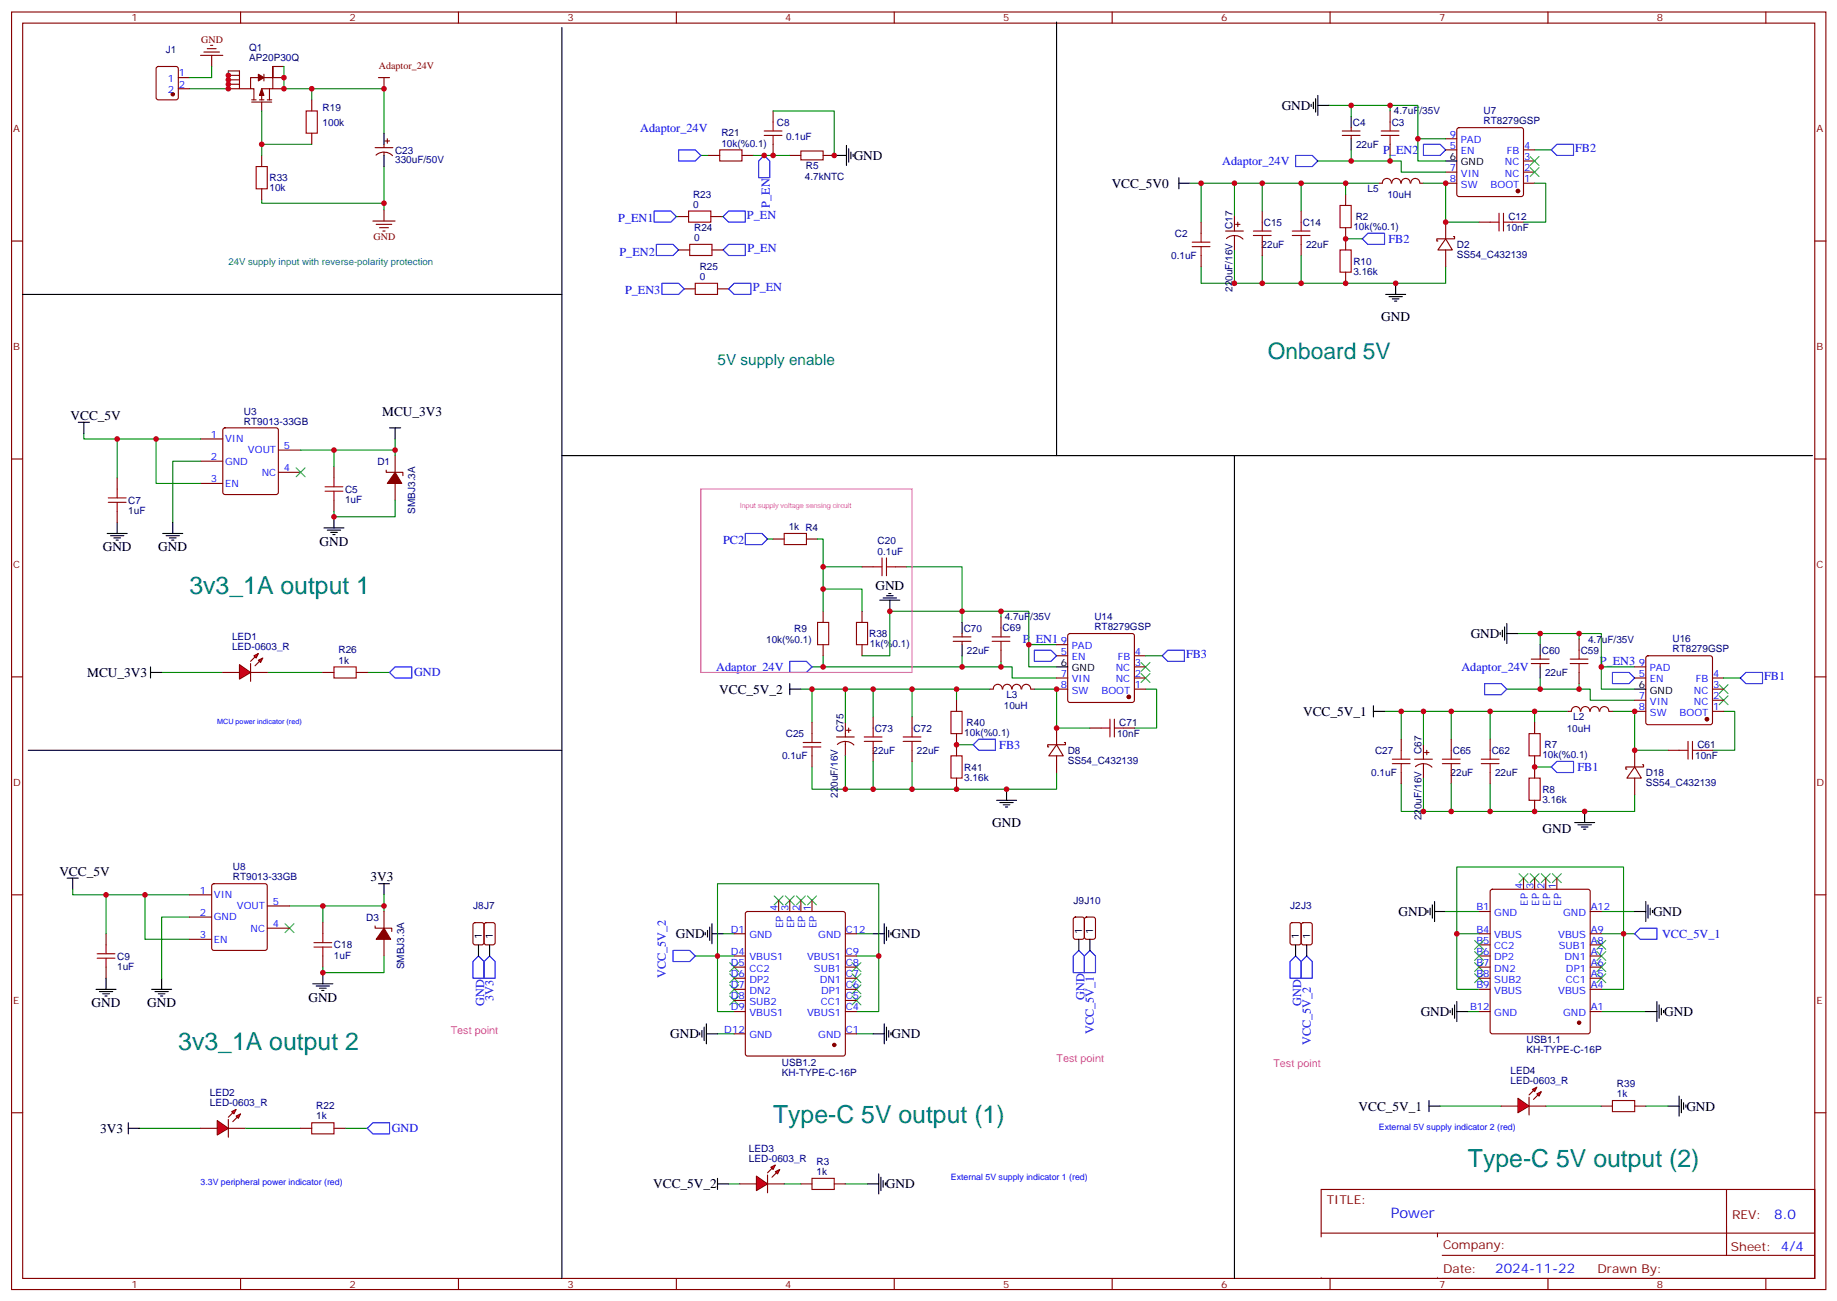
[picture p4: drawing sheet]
<svg xmlns="http://www.w3.org/2000/svg" width="583mm" height="413mm" viewBox="0 0 583 413" stroke-linecap="round" stroke-linejoin="round" font-family="sans-serif">
<g fill="none" stroke="#870000" stroke-width=".35">
<path d="M3.7 3.8h575.7v405.4h-575.7zM7.2 7.3h568.7v398.3h-568.7zM76.3 3.8v3.5M145.5 3.8v3.5M214.6 3.8v3.5M283.8 3.8v3.5M352.9 3.8v3.5M422.1 3.8v3.5M491.2 3.8v3.5M560.4 3.8v3.5M49.8 21.3l.4-.2h5.7l.6 .4 .1 9.5-.5 .6-5.9 .1-.6-.5-.1-9.4zM56.6 28.2h3.5"/>
<path d="M56.6 24.6h3.5M72.5 22.5h3.5v5.7h3.5M72.5 28.2h3.5M72.5 26.7h3.5M72.5 25.3h3.5M72.5 23.9h3.5M79.9 31.7h1.4M79.9 32.4h6.3M82.3 24.6h-2.8v3.6h1.1v3.5M82.3 31.7h1.4M83 24.6h3.6v-3.5v7.1h-3.6v3.5M83 32.4v2.8"/>
<path d="M83.7 23.6v2.1M84.8 31.7h1.4M85.5 28.2v3.5M86.6 28.2h3.5M86.6 24.6h3.5M86.6 21.1h3.5M98.9 31.7v3.5M245.3 35.2v3.5M441.1 35.2v3.5M83 49.3v3.5M83 59.9v3.5M98.9 42.3v3.5"/>
<path d="M119 46.8h5.7M119.3 49.2a3.8 3.8 0 0 1 5.3 .2M121.8 45.8v1M121.8 48.3v1M122.2 44.7h1.4M122.9 44v1.4M224.9 49.3h3.5M235.4 49.3h3.6M245.3 45.8v3.5M250.6 49.3h3.5M261.2 49.3h3.5M425.9 43h5.7"/>
<path d="M425.9 41.6h5.7M428.8 40.5v1.1M428.8 43v1M437.6 58.1h1M438.7 58.1a1.41 1.41 0 0 1 1.4-1.5 1.41 1.41 0 0 1 1.4 1.5M441.1 45.8v3.5M441.7 58.1a1.41 1.41 0 0 1 1.4-1.5 1.41 1.41 0 0 1 1.4 1.5M444.7 58.1a1.41 1.41 0 0 1 1.4-1.5 1.41 1.41 0 0 1 1.4 1.5M447.7 58.1a1.41 1.41 0 0 1 1.4-1.5 1.41 1.41 0 0 1 1.4 1.5M450.6 58.1h1.1M458.8 58.1h3.5M458.8 54.6h3.5"/>
<path d="M458.8 47.6h3.5M458.8 44h3.5M462.5 40.7l.5-.2h19.7l.5 .2 .2 .5v20.5l-.2 .5-.5 .2h-19.7l-.5-.3-.2-.4v-20.5zM483.4 58.1h3.6M483.4 54.6h3.6M483.4 51.1h3.6M483.4 47.6h3.6M3.7 76.5h3.5M215 68.7h3.5M215.3 79.3h3.6M225.6 68.7h3.5M225.9 79.3h3.5"/>
<path d="M381.1 70.5v3.5M388.9 73.3h5.6M389.2 75.7a3.8 3.8 0 0 1 5.2 .2M391.7 68.7v4.6M391.7 74.7v4.6M392.1 71.2h1.4M392.8 70.5v1.4M400.5 67v3.5M400.5 77.5v3.6M412.9 67v3.5M412.9 77.5v3.6M427 61.7v3.5"/>
<path d="M427 72.2v7.1M458.8 75.8l2.1 3.5h-4.6zM458.8 70.5v5.3M458.8 79.3v5.3M461.2 75.1h.4v.7h-5.7v.7h.4M469.3 70.5h3.6M479.9 70.5h3.5M575.9 76.5h3.5M217.1 91.7h3.5M227.7 91.7h3.5M381.1 81.1v3.5M427 86.4v3.5"/>
<path d="M63.6 139.3h7.1M70.9 136l.5-.3h16.2l.5 .3 .2 .5v19.7l-.2 .5-.5 .2h-16.2l-.5-.2-.2-.5v-19.7zM3.7 145.6h3.5M37.2 151.6v3.6M63.6 146.3h7.1M63.6 153.4h7.1M88.3 149.9h7.1M88.3 142.8h7.1M106 148.1v3.5M106 158.7v3.5M122.6 149.2v.7h5.2v1M125.4 144.6v5.3"/>
<path d="M125.4 153.4v5.3M575.9 145.6h3.5M37.2 162.2v3.5M245.3 171h3.5M255.9 171h3.5M273.5 179.8h3.6M284.1 179.8h3.6M261.2 194v3.5M273.5 194v3.5M317.6 195.7v3.5M3.7 214.8h3.5M102.4 213.4h3.6"/>
<path d="M113 213.4h3.6M261.2 204.5v3.6M273.5 204.5v3.6M302.5 203.5h5.6M302.5 202.1h5.6M305.3 201v1.1M305.3 203.5v1M317.6 206.3v3.5M318 218.6a1.41 1.41 0 0 0-1.4-1.5 1.41 1.41 0 0 0-1.4 1.5l-1.1 .1M318.2 218.6a1.41 1.41 0 0 1 1.4-1.5 1.41 1.41 0 0 1 1.4 1.5M321.2 218.6a1.41 1.41 0 0 1 1.4-1.5 1.41 1.41 0 0 1 1.4 1.5M324.2 218.6a1.41 1.41 0 0 1 1.4-1.5 1.41 1.41 0 0 1 1.4 1.5"/>
<path d="M327.2 218.7h1M335.3 218.7h3.5M335.3 215.1h3.5M335.3 208.1h3.5M335.3 204.5h3.5M339 201.2l.5-.2h19.8l.5 .2 .2 .5v20.5l-.3 .5-.4 .2h-19.8l-.5-.2-.2-.5v-20.5zM360 218.7h3.5M360 215.1h3.5M360 211.6h3.5M360 208.1h3.5M485.9 210.5h5.7M485.9 209.1h5.7"/>
<path d="M488.7 208.1v1M488.7 210.5v1.1M501.1 202.8v3.5M501.1 213.4v3.5M518.7 215.1h3.6M518.7 211.6h3.6M522.5 208.3l.5-.2h19.7l.5 .2 .2 .5v20.4l-.2 .5-.5 .2h-19.7l-.5-.2-.2-.5v-20.4zM543.4 218.7h3.5M543.4 215.1h3.5M575.9 214.8h3.5M257.7 229.2v3.6M257.7 239.8v3.5"/>
<path d="M265.4 233.8h5.7M265.7 236.2a3.8 3.8 0 0 1 5.3 .2M268.3 229.2v4.6M268.3 235.2v4.6M268.6 231.7h1.4M269.3 231v1.4M277.1 227.5v3.5M277.1 238.1v3.5M289.4 227.5v3.5M289.4 238.1v3.5M303.5 222.2v3.5M303.5 232.8v7"/>
<path d="M335.3 236.3l2.1 3.5h-4.6zM335.3 231v5.3M335.3 239.8v5.3M337.7 235.6h.4v.7h-5.6v.7h.3M345.9 231h3.5M356.4 231h3.6M444.6 234.5v3.6M451.7 236.3v4.6M452 238.8h1.5M452.8 238.1v1.4M460.5 234.5v3.6M472.9 234.5v3.6"/>
<path d="M487 229.2v3.6M487 239.8v7.1M497.6 225.7h1M498.7 225.7a1.41 1.41 0 0 1 1.4-1.5 1.41 1.41 0 0 1 1.4 1.5M501.6 225.7a1.41 1.41 0 0 1 1.5-1.5 1.41 1.41 0 0 1 1.4 1.5M504.6 225.7a1.41 1.41 0 0 1 1.4-1.5 1.41 1.41 0 0 1 1.4 1.5M507.7 225.7a1.41 1.41 0 0 1 1.4-1.5 1.41 1.41 0 0 1 1.4 1.5M510.6 225.7h1.1M518.7 225.7h3.6M518.7 222.2h3.6M518.7 238.1v5.2M529.3 238.1h3.5"/>
<path d="M539.9 238.1h3.5M543.4 225.7h3.5M543.4 222.2h3.5M303.5 246.9v3.5M444.6 245.1v3.5M448.9 240.9h5.6M449.2 243.3a3.8 3.8 0 0 1 5.2 .1M451.7 242.3v4.6M460.5 245.1v3.5M472.9 245.1v3.5M487 253.9v3.6M518.7 243.3l2.1 3.6h-4.5z"/>
<path d="M518.7 246.9v5.3M521.2 242.6h.3v.7h-5.6v.8h.4M483.4 278.6v3.6M487 278.6v3.6M490.5 278.6v3.6M494 278.6v3.6M3.7 283.9h3.5M33.7 296.3v3.5M60.1 283.9h7.1M60.1 291h7.1M60.1 298h7.1M67.4 280.6l.5-.2h16.2l.5 .2 .2 .5v19.7l-.2 .5-.5 .3h-16.2l-.5-.3-.2-.5v-19.7z"/>
<path d="M84.8 294.5h7.1M84.8 287.4h7.1M102.4 292.7v3.6M119 293.8v.7h5.3v1.1M121.8 289.2v5.3M121.8 298v5.3M150.3 292.9l.5-.2h2.1l.6 .5 .1 5.9-.5 .6-2.3 .1-.7-.5v-5.9zM153.8 292.9l.5-.2h2.1l.7 .5v5.9l-.4 .6-2.4 .1-.6-.5-.1-5.9zM233 296.3h3.5M236.7 289.4l.5-.2h30.3l.5 .2 .3 .5v44.5l-.3 .5-.5 .2h-30.3l-.5-.3-.2-.4v-44.5zM247.1 285.7v3.5M250.6 285.7v3.5"/>
<path d="M254.1 285.7v3.5M257.7 285.7v3.5M268.3 296.3h3.5M340.8 291.2l.5-.2h2.1l.6 .4 .1 5.9-.5 .7h-2.3l-.7-.4v-5.9zM344.3 291.2l.5-.2h2.1l.7 .4v5.9l-.4 .7h-2.4l-.6-.4-.1-5.9zM409.6 292.9l.5-.2h2.1l.6 .5 .1 5.9-.5 .6-2.3 .1-.7-.5v-5.9zM413.1 292.9l.5-.2h2.1l.7 .5v5.9l-.4 .6-2.4 .1-.7-.5v-5.9zM469.3 289.2h3.6M469.3 296.3h3.6M469.3 299.8h3.6M473.1 282.4l.5-.2h30.3l.5 .2 .2 .5v44.4l-.2 .5-.5 .2h-30.3l-.5-.2-.2-.5v-44.4zM504.6 289.2h3.5"/>
<path d="M504.6 296.3h3.5M504.6 299.8h3.5M575.9 283.9h3.5M33.7 306.8v3.6M102.4 303.3v3.5M233 303.3h3.5M233 306.8h3.5M233 310.4h3.5M233 313.9h3.5M233 317.4h3.5M268.3 303.3h3.5M268.3 306.8h3.5"/>
<path d="M268.3 310.4h3.5M268.3 313.9h3.5M268.3 317.4h3.5M469.3 303.3h3.6M469.3 306.8h3.6M469.3 310.4h3.6M469.3 313.9h3.6M504.6 303.3h3.5M504.6 306.8h3.5M504.6 310.4h3.5M504.6 313.9h3.5M233 321h3.5"/>
<path d="M233 328h3.5M268.3 321h3.5M268.3 328h3.5M469.3 321h3.6M504.6 321h3.5M3.7 353.1h3.5M95.4 358h3.5M106 358h3.5M508.1 350.9h3.6M518.7 350.9h3.6M575.9 353.1h3.5M254.1 375.6h3.6"/>
<path d="M264.7 375.6h3.6M419.2 377.4h156.7v28.2h-156.7zM547.9 377.4v20.9M419.3 391.2h156.4M456.2 398.3h119.5M456.2 391.2v14.2M76.3 405.6v3.6M145.5 405.6v3.6M214.6 405.6v3.6M283.8 405.6v3.6M352.9 405.6v3.6M422.1 405.6v3.6"/>
<path d="M491.2 405.6v3.6M560.4 405.6v3.6"/>
</g>
<g fill="none" stroke="#008700" stroke-width=".35">
<path d="M67.2 21.1v3.5h-7.1M72.5 22.5v5.7h-12.4M83 35.2v14.1M90.1 21.1v7.1h8.8M98.9 31.7v-3.5h22.9v14.1M245.3 35.2h19.4v14.1h.4M421.7 33.4h28.2v10.6h8.9M428.8 33.4v3.6M441.1 33.4v1.8M83 45.8h15.9M121.8 52.8v13.8M222.4 49.3h2.5"/>
<path d="M239 49.3h11.6M377.6 58.1h22.9M381.1 58.1v12.4M391.7 58.1v10.6M412.9 58.1v8.9M418.2 51.1h26.4v3.5h14.2M427 58.1h-26.5v8.9M428.8 47.6v3.5M437.6 58.1h-10.6v3.6M441.1 49.3v1.8M449.9 44v7.1h8.9M451.7 58.1h7.1v12.4h10.5"/>
<path d="M487 58.1h3.5v12.4h-7.1M487 47.6h5.3M83 63.4v1.1h38.8M214.6 68.7h.4M229.1 68.7h.3M391.7 79.3v10.6h8.8M427 75.8h5.3M381.1 84.6v5.3h10.6M400.5 81.1v8.8h58.3v-5.3M412.9 81.1v8.8M26.6 137.5v1.8h37M37.2 139.3v12.3"/>
<path d="M49.5 139.3v14.1h14.1M125.4 139.3v3.5h-19.4M63.6 146.3h-8.8v19.4M95.4 142.8h10.6v5.3M125.4 158.7v5.3h-19.4v-1.8M125.4 142.8v1.8M243.6 171h1.7M259.4 171h1.8v23M261.2 179.8h12.3M287.7 179.8h17.6v17.7M261.2 186.9h12.3v7.1M317.6 194v1.7"/>
<path d="M51.3 213.4h19.4M84.8 213.4h17.6M116.6 213.4h7M254.1 218.7h23M257.7 211.6h63.5v3.5h14.1M257.7 218.7v10.5M261.2 208.1v3.5M268.3 218.7v10.5M289.4 218.7v8.8M303.5 218.7h-26.4v8.8M305.3 208.1v3.5M314.1 218.7h-10.6v3.5"/>
<path d="M317.6 209.8v1.8M326.5 204.5v7.1h8.8M328.2 218.7h7.1v12.3h10.6M335.3 204.5h-8.8v-10.5h-44.1v14.1h-8.9M363.5 218.7h3.5v12.3h-7M363.5 208.1h5.3M478.2 218.7h26.4v3.5h14.1M481.7 201h26.4v10.6h10.6M488.7 201v3.5M488.7 215.1v3.6M501.1 201v1.8M501.1 216.9v1.8"/>
<path d="M508.1 211.6v7.1h10.6M546.9 215.1h5.3M268.3 239.8v10.6h8.8M303.5 236.3h5.3M439.3 225.7h21.2M444.6 225.7v8.8M451.7 225.7v10.6M472.9 225.7v8.8M487 225.7h-26.5v8.8M497.6 225.7h-10.6v3.5M511.7 225.7h7v12.4h10.6M546.9 225.7h3.6v12.4h-7.1"/>
<path d="M257.7 243.3v7.1h10.6M277.1 241.6v8.8h58.2v-5.3M289.4 241.6v8.8M444.6 248.6v8.9h7.1M451.7 246.9v10.6h8.8M460.5 248.6v8.9h58.2v-5.3M472.9 248.6v8.9M487 243.3h5.3M23.1 282.2v1.7h37M33.7 283.9v12.4M46 283.9v14.1h14.1M60.1 291h-8.8v19.4"/>
<path d="M91.9 287.4h10.5v5.3M121.8 283.9v3.5h-19.4M121.8 287.4v1.8M229.4 296.3h3.6M271.8 296.3h5.3M458.8 289.2h10.5M462.3 296.3v17.6h7M469.3 296.3h-7v-21.2h52.9v38.8h-7.1M508.1 289.2h10.6M508.1 296.3h10.6M121.8 303.3v5.3h-19.4v-1.8M220.6 303.3h12.4"/>
<path d="M271.8 303.3h7v17.7h-7M278.8 303.3v-22.9h-51.1v40.6h5.3M227.7 328h5.3M271.8 328h5.3M465.8 321h3.5M508.1 321h14.2M44.2 358h19.4M77.8 358h17.6M109.5 358h7.1M457 350.9h19.4M490.5 350.9h17.6M522.3 350.9h7"/>
<path d="M231.2 375.6h3.5M248.8 375.6h5.3M268.3 375.6h7"/>
</g>
<g fill="none" stroke="#000" stroke-width=".35">
<path d="M178.3 8.7v396.9M335.3 7v137.6M416.1 33.1v.7M416.8 32.4v2.1M417.5 31.3v4.3M418.2 33.4h3.5M418.2 30.3v6.3M428.8 37v3.5M121.8 42.3v3.5M121.8 49.3v3.5M265.1 49.3h3.5M268.6 46.1v6.4"/>
<path d="M269.3 47.2v4.2M270 48.3v2.1M270.7 49v.7M374.1 58.1h3.5M374.1 56.4v3.5M428.8 44v3.6M458.8 51.1h3.5M7.2 93.4h171.1M439.7 93.4h6.4M440.8 94.1h4.2M441.8 94.8h2.1M442.5 95.5h.7"/>
<path d="M442.9 89.9v3.5M24.8 134h3.6M26.6 134v3.5M123.6 135.7h3.5M125.4 135.7v3.6M178.3 144.6h396.9M391.7 144.6v261M34 169.3h6.4M35.1 170h4.2M36.1 170.7h2.1M36.8 171.4h.7M37.2 165.7v3.6"/>
<path d="M51.6 169.3h6.4M52.7 170h4.2M53.8 170.7h2.1M54.5 171.4h.7M54.8 165.7v3.6M102.8 167.5h6.3M103.9 168.2h4.2M104.9 168.9h2.1M105.6 169.6h.7M106 164v3.5M279.2 190.4h6.3M280.2 189.7h4.3"/>
<path d="M281.3 189h2.1M282 188.3h.7M282.4 190.4v3.6M305.3 197.5v3.5M476.7 200v2.1M477.4 198.9v4.2M478.2 197.8v6.4M47.8 213.4h3.5M47.8 211.6v3.5M250.6 218.7h3.5M250.6 216.9v3.5M305.3 204.5v3.6"/>
<path d="M335.3 211.6h3.5M476 200.7v.7M478.2 201h3.5M488.7 204.5v3.6M488.7 211.6v3.5M518.7 218.7h3.6M9 238.1h169.3M435.8 225.7h3.5M435.8 223.9v3.6M316.2 253.9h6.4M317.3 254.6h4.2M318.3 255.3h2.2"/>
<path d="M319.1 256h.7M319.4 250.4v3.5M502.8 257.5v3.5M21.3 278.6h3.5M23.1 278.6v3.6M499.7 261h6.3M500.7 261.7h4.3M501.8 262.4h2.1M502.5 263.1h.7M120.1 280.4h3.5M121.8 280.4v3.5M151.8 299.8v3.5"/>
<path d="M155.4 299.8v3.5M223.8 295.9v.7M224.5 295.2v2.1M225.2 294.1v4.3M225.9 296.3h3.5M225.9 293.1v6.3M277.1 296.3h3.5M280.6 293.1v6.3M281.3 294.1v4.3M282 295.2v2.1M282.7 295.9v.7M342.3 298v3.6"/>
<path d="M345.9 298v3.6M411.1 299.8v3.5M414.7 299.8v3.5M453.1 288.9v.7M453.8 288.1v2.2M454.5 287.1v4.2M455.2 289.2h3.6M455.2 286v6.4M518.7 289.2h3.6M522.3 286v6.4M523 287.1v4.2M523.7 288.1v2.2"/>
<path d="M524.4 288.9v.7M30.5 313.9h6.3M31.5 314.6h4.3M32.6 315.3h2.1M33.3 316h.7M33.7 310.4v3.5M48.1 313.9h6.4M49.2 314.6h4.2M50.2 315.3h2.2M50.9 316h.7M51.3 310.4v3.5M99.3 312.1h6.3"/>
<path d="M100.3 312.8h4.3M101.4 313.5h2.1M102.1 314.3h.7M102.4 308.6v3.5M460.9 319.9v2.1M461.6 318.8v4.3M462.3 317.8v6.3M525.8 317.8v6.3M526.5 318.8v4.3M527.2 319.9v2.1M222 327.7v.7M222.7 327v2.1"/>
<path d="M223.4 325.9v4.2M224.2 328h3.5M224.2 324.8v6.4M277.1 328h3.5M280.6 324.8v6.4M281.3 325.9v4.2M282 327v2.1M282.7 327.7v.7M460.2 320.6v.7M462.3 321h3.5M522.3 321h3.5M527.9 320.6v.7"/>
<path d="M40.7 358h3.5M40.7 356.2v3.6M453.5 350.9h3.5M453.5 349.2v3.5M529.3 350.9h3.5M532.8 347.8v6.3M533.5 348.8v4.3M534.2 349.9v2.1M535 350.6v.7M227.7 375.6h3.5M227.7 373.9v3.5M275.3 375.6h3.5"/>
<path d="M278.8 372.5v6.3M279.5 373.5v4.3M280.2 374.6v2.1M281 375.3v.7"/>
</g>
<g fill="none" stroke="#a10000" stroke-width=".35">
<path d="M97.2 35.2h3.5v7.1h-3.5zM245.3 38.7v2.9M441.1 38.7v2.9M81.3 52.8h3.5v7.1h-3.5zM228.4 47.6h7v3.5h-7zM242.5 41.6h5.6M242.5 43h5.6M245.3 43v2.8M254.1 47.9h7.1v2.8h-7.1zM438.3 41.6h5.6M438.3 43h5.6M441.1 43v2.8"/>
<path d="M218.5 67h7.1v3.5h-7.1zM218.9 77.5h7v3.6h-7zM378.3 78.2h5.7M378.3 76.8h5.7M381.1 74v2.8M381.1 78.2v2.9M397.7 74.7h5.7M397.7 73.3h5.7M400.5 70.5v2.8M400.5 74.7v2.8M410.1 74.7h5.6M410.1 73.3h5.6"/>
<path d="M412.9 70.5v2.8M412.9 74.7v2.8M425.2 65.2h3.6v7h-3.6zM425.2 79.3h3.6v7.1h-3.6zM472.9 70.5h2.8M475.7 67.7v5.6M477.1 67.7v5.6M477.1 70.5h2.8M220.6 89.9h7.1v3.5h-7.1zM34.4 159.4h5.6M34.4 158h5.6M37.2 155.2v2.8"/>
<path d="M37.2 159.4v2.8M103.2 155.9h5.6M103.2 154.4h5.6M106 151.6v2.8M106 155.9v2.8M248.8 169.3h7.1v3.5h-7.1zM277.1 179.8h2.8M279.9 177v5.7M281.3 177v5.7M281.3 179.8h2.8M259.4 197.5h3.6v7h-3.6zM271.8 197.5h3.5v7h-3.5z"/>
<path d="M317.6 199.2v2.9M106 211.6h7v3.5h-7zM314.8 203.5h5.7M314.8 202.1h5.7M317.6 203.5v2.8M498.3 210.5h5.6M498.3 209.1h5.6M501.1 206.3v2.8M501.1 210.5v2.9M254.8 237h5.7M254.8 235.6h5.7M257.7 232.8v2.8"/>
<path d="M257.7 237v2.8M274.2 235.2h5.7M274.2 233.8h5.7M277.1 231v2.8M277.1 235.2v2.9M286.6 235.2h5.6M286.6 233.8h5.6M289.4 231v2.8M289.4 235.2v2.9M301.8 239.8h3.5v7.1h-3.5zM301.8 225.7h3.5v7.1h-3.5zM349.4 231h2.8"/>
<path d="M352.2 228.2v5.6M353.6 228.2v5.6M353.6 231h2.8M444.6 238.1v2.8M460.5 238.1v2.8M472.9 238.1v2.8M485.2 232.8h3.5v7h-3.5zM532.8 238.1h2.9M535.7 235.2v5.7M537.1 235.2v5.7M537.1 238.1h2.8M441.8 242.3h5.7"/>
<path d="M441.8 240.9h5.7M444.6 242.3v2.8M457.7 242.3h5.6M457.7 240.9h5.6M460.5 242.3v2.8M470 242.3h5.7M470 240.9h5.7M472.9 242.3v2.8M485.2 246.9h3.5v7h-3.5zM33.7 299.8v2.8M99.6 299.1h5.7M102.4 296.3v2.8"/>
<path d="M30.8 304h5.7M30.8 302.6h5.7M33.7 304v2.8M99.6 300.5h5.7M102.4 300.5v2.8M98.9 356.2h7.1v3.6h-7.1zM511.7 349.2h7v3.5h-7zM257.7 373.9h7v3.5h-7z"/>
</g>
<g fill="none" stroke="#3c3" stroke-width=".35">
<path d="M485.6 53.2l2.8 2.8M485.6 49.7l2.8 2.8M488.4 53.2l-2.8 2.8M488.4 49.7l-2.8 2.8M94 148.4l2.8 2.9M96.8 148.4l-2.8 2.9M362.1 210.2l2.8 2.8M362.1 213.7l2.8 2.8M364.9 210.2l-2.8 2.8M364.9 213.7l-2.8 2.8M545.5 217.2l2.9 2.9M548.4 217.2l-2.9 2.9"/>
<path d="M545.5 220.8l2.9 2.8M548.4 220.8l-2.9 2.8M482 277.2l2.9 2.8M484.9 277.2l-2.9 2.8M485.6 277.2l2.8 2.8M488.4 277.2l-2.8 2.8M489.1 277.2l2.8 2.8M491.9 277.2l-2.8 2.8M492.6 277.2l2.8 2.8M495.4 277.2l-2.8 2.8M90.5 293.1l2.8 2.8M93.3 293.1l-2.8 2.8"/>
<path d="M245.7 284.3l2.8 2.8M248.5 284.3l-2.8 2.8M249.2 284.3l2.8 2.8M252 284.3l-2.8 2.8M252.7 284.3l2.9 2.8M255.6 284.3l-2.9 2.8M256.3 284.3l2.8 2.8M259.1 284.3l-2.8 2.8M467.9 298.4l2.8 2.8M470.7 298.4l-2.8 2.8M506.7 298.4l2.9 2.8M509.6 298.4l-2.9 2.8"/>
<path d="M231.6 316l2.8 2.8M231.6 312.5l2.8 2.8M231.6 309l2.8 2.8M231.6 305.4l2.8 2.9M234.4 316l-2.8 2.8M234.4 312.5l-2.8 2.8M234.4 309l-2.8 2.8M234.4 305.4l-2.8 2.9M270.4 316l2.8 2.8M270.4 312.5l2.8 2.8M270.4 309l2.8 2.8M270.4 305.4l2.8 2.9"/>
<path d="M273.2 316l-2.8 2.8M273.2 312.5l-2.8 2.8M273.2 309l-2.8 2.8M273.2 305.4l-2.8 2.9M467.9 309l2.8 2.8M467.9 305.4l2.8 2.9M467.9 301.9l2.8 2.8M470.7 301.9l-2.8 2.8M470.7 309l-2.8 2.8M470.7 305.4l-2.8 2.9M506.7 301.9l2.9 2.8M506.7 305.4l2.9 2.9"/>
<path d="M506.7 309l2.9 2.8M509.6 301.9l-2.9 2.8M509.6 305.4l-2.9 2.9M509.6 309l-2.9 2.8"/>
</g>
<g fill="#870000" stroke="#870000" stroke-width=".35">
<path d="M125.4 149.9l2.1 3.5h-4.6z"/>
<path d="M121.8 294.5l2.2 3.5h-4.6z"/>
<path d="M82 23.6l1.7 1-1.7 1.1z"/>
<path d="M83 28.2l.7 2.1h-1.4z"/>
<circle cx="501.1" cy="324.5" r=".53"/>
<circle cx="358.2" cy="221.1" r=".53"/>
<circle cx="264.7" cy="331.5" r=".53"/>
<circle cx="541.7" cy="228.2" r=".53"/>
<circle cx="481.7" cy="60.6" r=".53"/>
<circle cx="54.8" cy="29.9" r=".53"/>
</g>
<g fill="none" stroke="#00f" stroke-width=".35">
<path d="M215.3 47.6h5.3l1.8 1.7-1.8 1.8h-5.3zM242.5 49.3l1.8 1.8v5.3h-3.6v-5.3zM411.1 49.3h5.3l1.8 1.8-1.8 1.7h-5.3zM451.7 45.8h5.3l1.8 1.8-1.8 1.7h-5.3zM492.3 47.6l1.7-1.8h5.3v3.5h-5.3zM207.6 67h5.3l1.7 1.7-1.7 1.8h-5.3zM208.3 77.5h5.3l1.7 1.8-1.7 1.8h-5.3zM229.4 68.7l1.8-1.7h5.3v3.5h-5.3zM231.2 77.5h5.3v3.6h-5.3l-1.8-1.8zM432.3 75.8l1.8-1.8h5.2v3.5h-5.2zM210 89.9h5.3l1.8 1.8-1.8 1.7h-5.3zM231.2 91.7l1.8-1.8h5.3v3.5h-5.3z"/>
<path d="M236.5 169.3h5.3l1.8 1.7-1.8 1.8h-5.3zM123.6 213.4l1.8-1.8h5.3v3.5h-5.3zM250.6 209.8h5.3l1.8 1.8-1.8 1.8h-5.3zM328.2 206.3h5.3l1.8 1.8-1.8 1.7h-5.3zM368.8 208.1l1.8-1.8h5.2v3.5h-5.2zM471.1 216.9h5.3l1.8 1.8-1.8 1.7h-5.3zM511.7 213.4h5.3l1.7 1.7-1.7 1.8h-5.3zM552.2 215.1l1.8-1.7h5.3v3.5h-5.3zM308.8 236.3l1.8-1.8h5.3v3.6h-5.3zM492.3 243.3l1.7-1.7h5.3v3.5h-5.3zM520.5 294.5h5.3v3.5h-5.3l-1.8-1.7zM151.8 303.3l1.8 1.8v5.3h-3.5v-5.3z"/>
<path d="M155.4 303.3l1.7 1.8v5.3h-3.5v-5.3zM213.6 301.6h5.3l1.7 1.7-1.7 1.8h-5.3zM342.3 301.6l1.8 1.7v5.3h-3.5v-5.3zM345.9 301.6l1.7 1.7v5.3h-3.5v-5.3zM411.1 303.3l1.8 1.8v5.3h-3.5v-5.3zM414.7 303.3l1.7 1.8v5.3h-3.5v-5.3zM116.6 358l1.7-1.8h5.3v3.6h-5.3z"/>
</g>
<path d="M63.6 17.6h7.1M64.7 16.5h4.9M65.8 15.5h2.8M66.8 14.4h.7M67.2 17.6v3.5M120.1 24.6h3.5M121.8 24.6v3.6M118.3 70.1h7.1M119.4 71.2h4.9M120.4 72.2h2.9M121.5 73.3h.7M121.8 66.6v3.5" fill="none" stroke="#800000" stroke-width=".35"/>
<g fill="#f00" stroke="#870000" stroke-width=".35">
<path d="M76 210.9l3.5 2.5-3.5 2.1z"/>
<path d="M79.5 210.5v5.7z"/>
</g>
<g fill="#870000" stroke="#870000" stroke-width=".35">
<path d="M79.5 209.8l1.4-1.4z"/>
<path d="M82.3 209.8l-1.4 1.4z"/>
</g>
<g fill="#f00" stroke="#870000" stroke-width=".35">
<path d="M80.6 208.1l1.4-.7-.7 1.4z"/>
<path d="M82 209.5l1.4-.7-.7 1.4z"/>
</g>
<path d="M70.7 213.4h5.3M79.5 213.4h5.3" fill="none" stroke="#870000" stroke-width=".35"/>
<g fill="#f00" stroke="#870000" stroke-width=".35">
<path d="M68.9 355.5l3.6 2.5-3.6 2.1z"/>
<path d="M72.5 355.2v5.6z"/>
</g>
<g fill="#870000" stroke="#870000" stroke-width=".35">
<path d="M72.5 354.5l1.4-1.4z"/>
<path d="M75.3 354.5l-1.4 1.4z"/>
</g>
<g fill="#f00" stroke="#870000" stroke-width=".35">
<path d="M73.5 352.7l1.4-.7-.7 1.4z"/>
<path d="M74.9 354.1l1.4-.7-.7 1.4z"/>
</g>
<path d="M63.6 358h5.3M72.5 358h5.3" fill="none" stroke="#870000" stroke-width=".35"/>
<g fill="#f00" stroke="#870000" stroke-width=".35">
<path d="M240 373.2l3.6 2.4-3.6 2.2z"/>
<path d="M243.6 372.8v5.7z"/>
</g>
<g fill="#870000" stroke="#870000" stroke-width=".35">
<path d="M243.6 372.1l1.4-1.4z"/>
<path d="M245 373.5l1.4-1.4z"/>
</g>
<g fill="#f00" stroke="#870000" stroke-width=".35">
<path d="M244.6 370.3l1.4-.7-.7 1.5z"/>
<path d="M246 371.8l1.4-.7-.7 1.4z"/>
</g>
<path d="M234.7 375.6h5.3M243.6 375.6h5.2" fill="none" stroke="#870000" stroke-width=".35"/>
<g fill="#f00" stroke="#870000" stroke-width=".35">
<path d="M481.7 348.5l3.5 2.4-3.5 2.2z"/>
<path d="M485.2 348.1v5.7z"/>
</g>
<g fill="#870000" stroke="#870000" stroke-width=".35">
<path d="M485.2 347.4l1.4-1.4z"/>
<path d="M486.6 348.8l1.4-1.4z"/>
</g>
<g fill="#f00" stroke="#870000" stroke-width=".35">
<path d="M486.3 345.7l1.4-.8-.7 1.5z"/>
<path d="M487.7 347.1l1.4-.7-.7 1.4z"/>
</g>
<path d="M476.4 350.9h5.3M485.2 350.9h5.3" fill="none" stroke="#870000" stroke-width=".35"/>
<path d="M222.4 155.2h67v58.2h-67z" fill="none" stroke="#f0f" stroke-width=".35"/>
<g fill="#c00">
<circle cx="37.2" cy="139.3" r=".88"/>
<circle cx="49.5" cy="139.3" r=".88"/>
<circle cx="125.4" cy="142.8" r=".88"/>
<circle cx="106" cy="164" r=".88"/>
<circle cx="268.3" cy="250.4" r=".88"/>
<circle cx="257.7" cy="218.7" r=".88"/>
<circle cx="462.3" cy="296.3" r=".88"/>
<circle cx="515.2" cy="296.3" r=".88"/>
<circle cx="282.4" cy="194" r=".88"/>
<circle cx="261.2" cy="211.6" r=".88"/>
<circle cx="277.1" cy="250.4" r=".88"/>
<circle cx="268.3" cy="218.7" r=".88"/>
<circle cx="277.1" cy="218.7" r=".88"/>
<circle cx="326.5" cy="204.5" r=".88"/>
<circle cx="317.6" cy="194" r=".88"/>
<circle cx="305.3" cy="194" r=".88"/>
<circle cx="289.4" cy="250.4" r=".88"/>
<circle cx="303.5" cy="250.4" r=".88"/>
<circle cx="303.5" cy="218.7" r=".88"/>
<circle cx="319.4" cy="250.4" r=".88"/>
<circle cx="305.3" cy="211.6" r=".88"/>
<circle cx="317.6" cy="211.6" r=".88"/>
<circle cx="335.3" cy="218.7" r=".88"/>
<circle cx="303.5" cy="236.3" r=".88"/>
<circle cx="289.4" cy="218.7" r=".88"/>
<circle cx="451.7" cy="257.5" r=".88"/>
<circle cx="444.6" cy="225.7" r=".88"/>
<circle cx="278.8" cy="303.3" r=".88"/>
<circle cx="227.7" cy="303.3" r=".88"/>
<circle cx="460.5" cy="257.5" r=".88"/>
<circle cx="451.7" cy="225.7" r=".88"/>
<circle cx="460.5" cy="225.7" r=".88"/>
<circle cx="508.1" cy="211.6" r=".88"/>
<circle cx="501.1" cy="201" r=".88"/>
<circle cx="488.7" cy="201" r=".88"/>
<circle cx="472.9" cy="257.5" r=".88"/>
<circle cx="487" cy="257.5" r=".88"/>
<circle cx="487" cy="225.7" r=".88"/>
<circle cx="502.8" cy="257.5" r=".88"/>
<circle cx="488.7" cy="218.7" r=".88"/>
<circle cx="501.1" cy="218.7" r=".88"/>
<circle cx="518.7" cy="225.7" r=".88"/>
<circle cx="487" cy="243.3" r=".88"/>
<circle cx="472.9" cy="225.7" r=".88"/>
<circle cx="245.3" cy="49.3" r=".88"/>
<circle cx="264.7" cy="49.3" r=".88"/>
<circle cx="242.5" cy="49.3" r=".88"/>
<circle cx="391.7" cy="89.9" r=".88"/>
<circle cx="381.1" cy="58.1" r=".88"/>
<circle cx="412.9" cy="58.1" r=".88"/>
<circle cx="427" cy="75.8" r=".88"/>
<circle cx="458.8" cy="58.1" r=".88"/>
<circle cx="441.1" cy="51.1" r=".88"/>
<circle cx="428.8" cy="51.1" r=".88"/>
<circle cx="442.9" cy="89.9" r=".88"/>
<circle cx="427" cy="58.1" r=".88"/>
<circle cx="427" cy="89.9" r=".88"/>
<circle cx="412.9" cy="89.9" r=".88"/>
<circle cx="428.8" cy="33.4" r=".88"/>
<circle cx="441.1" cy="33.4" r=".88"/>
<circle cx="449.9" cy="44" r=".88"/>
<circle cx="400.5" cy="58.1" r=".88"/>
<circle cx="391.7" cy="58.1" r=".88"/>
<circle cx="400.5" cy="89.9" r=".88"/>
<circle cx="102.4" cy="308.6" r=".88"/>
<circle cx="121.8" cy="287.4" r=".88"/>
<circle cx="46" cy="283.9" r=".88"/>
<circle cx="33.7" cy="283.9" r=".88"/>
<circle cx="518.7" cy="238.1" r=".88"/>
<circle cx="335.3" cy="231" r=".88"/>
<circle cx="458.8" cy="70.5" r=".88"/>
<circle cx="261.2" cy="186.9" r=".88"/>
<circle cx="261.2" cy="179.8" r=".88"/>
<circle cx="106" cy="142.8" r=".88"/>
<circle cx="102.4" cy="287.4" r=".88"/>
<circle cx="121.8" cy="64.5" r=".88"/>
<circle cx="121.8" cy="28.2" r=".88"/>
<circle cx="72.5" cy="28.2" r=".88"/>
<circle cx="72.5" cy="26.7" r=".88"/>
<circle cx="72.5" cy="25.3" r=".88"/>
<circle cx="72.5" cy="23.9" r=".88"/>
<circle cx="83" cy="45.8" r=".88"/>
<circle cx="90.1" cy="24.6" r=".88"/>
<circle cx="98.9" cy="28.2" r=".88"/>
<circle cx="90.1" cy="28.2" r=".88"/>
</g>
<g fill="#fff" stroke="#fff" stroke-width=".35">
<path d="M527.6 399.7h25.6v5.1h-25.6z"/>
<path d="M481.4 392h23.3v5.1h-23.3z"/>
<path d="M418.5 392.7h38.8v12.4h-38.8z"/>
</g>
<g font-size="7.9" fill="#008080">
<text x="60.1" y="188.6">3v3_1A output 1</text>
<text x="56.6" y="333.2">3v3_1A output 2</text>
<text x="245.3" y="356.2">Type-C 5V output (1)</text>
<text x="465.8" y="370.3">Type-C 5V output (2)</text>
</g>
<text font-size="7.2" fill="#008080" x="402.3" y="113.8">Onboard 5V</text>
<text font-size="4.9" fill="#008080" x="227.7" y="115.9">5V supply enable</text>
<text font-size="4.6" fill="#00f" x="441.3" y="386.4">Power</text>
<g font-size="4.2">
<text x="406.7" y="34.9">GND</text>
<text x="270.9" y="50.8">GND</text>
<text x="352.8" y="59.5">VCC_5V0</text>
<text x="438.3" y="101.9">GND</text>
<text x="121.3" y="131.8">MCU_3V3</text>
<text x="22.4" y="133.3">VCC_5V</text>
<text x="101.4" y="173.1">GND</text>
<text x="32.6" y="174.9">GND</text>
<text x="50.2" y="174.9">GND</text>
<text x="277.8" y="187.2">GND</text>
<text x="466.7" y="202.5">GND</text>
<text x="27.7" y="214.8">MCU_3V3</text>
<text x="228.2" y="220">VCC_5V_2</text>
<text x="413.5" y="227.1">VCC_5V_1</text>
<text x="314.8" y="262.4">GND</text>
<text x="489.4" y="264.2">GND</text>
<text x="18.8" y="277.9">VCC_5V</text>
<text x="117.6" y="279.7">3V3</text>
<text x="443.8" y="290.7">GND</text>
<text x="524.5" y="290.7">GND</text>
<text x="214.5" y="297.7">GND</text>
<text x="282.9" y="297.7">GND</text>
<text x="97.9" y="317.8">GND</text>
<text x="29.1" y="319.5">GND</text>
<text x="46.7" y="319.5">GND</text>
<text x="450.8" y="322.4">GND</text>
<text x="528.1" y="322.4">GND</text>
<text x="212.7" y="329.5">GND</text>
<text x="282.9" y="329.4">GND</text>
<text x="431.1" y="352.4">VCC_5V_1</text>
<text x="535.1" y="352.4">GND</text>
<text x="31.8" y="359.4">3V3</text>
<text x="207.3" y="377">VCC_5V_2</text>
<text x="281.1" y="377">GND</text>
</g>
<g font-size="4.2" fill="#00f">
<text x="563" y="386.7">8.0</text>
<text x="474.5" y="404">2024-11-22</text>
</g>
<g font-size="3.9" fill="#00f">
<text x="203.2" y="41.7">Adaptor_24V</text>
<text x="387.9" y="52.4">Adaptor_24V</text>
<text x="438.9" y="48.8">P_EN2</text>
<text x="499.8" y="48.3">FB2</text>
<text x="244.3" y="65.9" transform="rotate(-90 244.3 65.9)">P_EN</text>
<text x="196.2" y="70.5">P_EN1</text>
<text x="237" y="69.5">P_EN</text>
<text x="440.6" y="77">FB2</text>
<text x="196.6" y="81.1">P_EN2</text>
<text x="237.2" y="80.1">P_EN</text>
<text x="198.3" y="93.4">P_EN3</text>
<text x="238.9" y="92.4">P_EN</text>
<text x="229.5" y="172.8">PC2</text>
<text x="324.6" y="204">P_EN1</text>
<text x="376.4" y="208.9">FB3</text>
<text x="131.4" y="214.6">GND</text>
<text x="227.3" y="212.8">Adaptor_24V</text>
<text x="463.8" y="212.9">Adaptor_24V</text>
<text x="507.7" y="211.1">P_EN3</text>
<text x="559.8" y="215.9">FB1</text>
<text x="317.1" y="237.5">FB3</text>
<text x="500.6" y="244.6">FB1</text>
<text x="527.4" y="297.5">VCC_5V_1</text>
<text x="211.2" y="310.3" transform="rotate(-90 211.2 310.3)">VCC_5V_2</text>
<text x="156.6" y="317.6" transform="rotate(-90 156.6 317.6)">3V3</text>
<text x="344.1" y="317.3" transform="rotate(-90 344.1 317.3)">GND</text>
<text x="153.6" y="319.1" transform="rotate(-90 153.6 319.1)">GND</text>
<text x="412.9" y="319.1" transform="rotate(-90 412.9 319.1)">GND</text>
<text x="347.1" y="328.1" transform="rotate(-90 347.1 328.1)">VCC_5V_1</text>
<text x="415.9" y="331.6" transform="rotate(-90 415.9 331.6)">VCC_5V_2</text>
<text x="124.3" y="359.2">GND</text>
</g>
<g font-size="3.9" fill="#800">
<text x="421" y="382">TITLE:</text>
<text x="549.6" y="386.7">REV:</text>
<text x="457.9" y="396.2">Company:</text>
<text x="549.3" y="396.8">Sheet: 4/4</text>
<text x="457.9" y="403.9">Date:</text>
<text x="506.9" y="403.9">Drawn By:</text>
</g>
<g font-size="3.4" fill="#f0f">
<text x="143" y="328">Test point</text>
<text x="335.3" y="336.8">Test point</text>
<text x="404.1" y="338.6">Test point</text>
</g>
<g font-size="3.2" fill="#800">
<text x="41.8" y="6.8">1</text>
<text x="110.9" y="6.8">2</text>
<text x="180.1" y="6.8">3</text>
<text x="249.2" y="6.8">4</text>
<text x="318.3" y="6.8">5</text>
<text x="387.5" y="6.8">6</text>
<text x="456.6" y="6.8">7</text>
<text x="525.8" y="6.8">8</text>
<text x="4.2" y="41.9">A</text>
<text x="576.4" y="41.9">A</text>
<text x="4.2" y="111.1">B</text>
<text x="576.4" y="111.1">B</text>
<text x="4.2" y="180.2">C</text>
<text x="576.4" y="180.2">C</text>
<text x="4.2" y="249.3">D</text>
<text x="576.4" y="249.3">D</text>
<text x="4.2" y="318.5">E</text>
<text x="576.4" y="318.5">E</text>
<text x="41.8" y="408.6">1</text>
<text x="110.9" y="408.6">2</text>
<text x="180.1" y="408.6">3</text>
<text x="249.2" y="408.6">4</text>
<text x="318.3" y="408.6">5</text>
<text x="387.5" y="408.6">6</text>
<text x="456.6" y="408.6">7</text>
<text x="525.8" y="408.6">8</text>
</g>
<g font-size="3.2" fill="#000080">
<text x="52.6" y="16.9">J1</text>
<text x="79.1" y="16.1">Q1</text>
<text x="79.1" y="19.3">AP20P30Q</text>
<text x="102.4" y="35.3">R19</text>
<text x="102.4" y="39.9">100k</text>
<text x="246.5" y="39.9">C8</text>
<text x="429.3" y="39.9">C4</text>
<text x="441.6" y="39.8">C3</text>
<text x="442.3" y="36.3">4.7uF/35V</text>
<text x="470.8" y="39.4">RT8279GSP</text>
<text x="470.8" y="36.2">U7</text>
<text x="228.9" y="46.5">10k(%0.1)</text>
<text x="228.9" y="43.3">R21</text>
<text x="249.5" y="44.5">0.1uF</text>
<text x="430.3" y="46.9">22uF</text>
<text x="125.4" y="51.8">330uF/50V</text>
<text x="125.4" y="48.7">C23</text>
<text x="255.7" y="53.7">R5</text>
<text x="85.5" y="57.5">R33</text>
<text x="255.4" y="57.2">4.7kNTC</text>
<text x="85.5" y="60.7">10k</text>
<text x="219.9" y="65.9">0</text>
<text x="219.9" y="62.7">R23</text>
<text x="434" y="61">L5</text>
<text x="440.2" y="62.8">10uH</text>
<text x="401.1" y="71.6">C15</text>
<text x="413.4" y="71.6">C14</text>
<text x="430.2" y="69.9">R2</text>
<text x="478.7" y="69.8">C12</text>
<text x="220.3" y="76.5">0</text>
<text x="220.3" y="73.3">R24</text>
<text x="372.8" y="75.1">C2</text>
<text x="391.1" y="72.6" transform="rotate(-90 391.1 72.6)">C17</text>
<text x="429.5" y="73">10k(%0.1)</text>
<text x="477.9" y="73.4">10nF</text>
<text x="371.6" y="82.2">0.1uF</text>
<text x="400.3" y="78.7">22uF</text>
<text x="414.4" y="78.7">22uF</text>
<text x="462.3" y="81.8">SS54_C432139</text>
<text x="462.3" y="78.6">D2</text>
<text x="222.1" y="88.8">0</text>
<text x="222.1" y="85.6">R25</text>
<text x="429.5" y="87.1">3.16k</text>
<text x="429.5" y="84">R10</text>
<text x="391.1" y="92.7" transform="rotate(-90 391.1 92.7)">220uF/16V</text>
<text x="77.4" y="131.5">U3</text>
<text x="77.4" y="134.7">RT9013-33GB</text>
<text x="119.7" y="147.5">D1</text>
<text x="40.7" y="159.8">C7</text>
<text x="109.5" y="159.5">1uF</text>
<text x="109.5" y="156.3">C5</text>
<text x="40.7" y="163">1uF</text>
<text x="131.8" y="162.9" transform="rotate(-90 131.8 162.9)">SMBJ3.3A</text>
<text x="250.3" y="168.2">1k R4</text>
<text x="278.5" y="172.8">C20</text>
<text x="278.5" y="176">0.1uF</text>
<text x="318.8" y="196.9">4.7uF/35V</text>
<text x="347.3" y="196.7">U14</text>
<text x="73.6" y="203.1">LED1</text>
<text x="243.1" y="203.9">10k(%0.1)</text>
<text x="252" y="200.4">R9</text>
<text x="275.8" y="202.1">R38</text>
<text x="305.8" y="200.4">C70</text>
<text x="318.2" y="200.4">C69</text>
<text x="347.3" y="200">RT8279GSP</text>
<text x="503.9" y="203.9">4.7uF/35V</text>
<text x="530.7" y="203.8">U16</text>
<text x="73.6" y="206.3">LED-0603_R</text>
<text x="107.4" y="207.3">R26</text>
<text x="276" y="205.3">1k(%0.1)</text>
<text x="306.8" y="207.4">22uF</text>
<text x="489.2" y="207.4">C60</text>
<text x="501.6" y="207.4">C59</text>
<text x="530.7" y="207">RT8279GSP</text>
<text x="107.4" y="210.5">1k</text>
<text x="490.3" y="214.5">22uF</text>
<text x="319.3" y="221.6">L3</text>
<text x="318.5" y="225.1">10uH</text>
<text x="249.4" y="233.9">C25</text>
<text x="267.6" y="232.3" transform="rotate(-90 267.6 232.3)">C75</text>
<text x="277.6" y="232.1">C73</text>
<text x="289.9" y="232.1">C72</text>
<text x="306" y="233.5">10k(%0.1)</text>
<text x="306.7" y="230.4">R40</text>
<text x="354.5" y="233.9">10nF</text>
<text x="355.2" y="230.3">C71</text>
<text x="497.1" y="232.1">10uH</text>
<text x="499.3" y="228.6">L2</text>
<text x="276.8" y="239.2">22uF</text>
<text x="291" y="239.2">22uF</text>
<text x="338.8" y="239.1">D8</text>
<text x="436.3" y="239.2">C27</text>
<text x="451" y="239.3" transform="rotate(-90 451 239.3)">C67</text>
<text x="461" y="239.2">C65</text>
<text x="473.4" y="239.2">C62</text>
<text x="490.2" y="237.4">R7</text>
<text x="538.6" y="237.4">C61</text>
<text x="248.2" y="240.9">0.1uF</text>
<text x="306" y="244.5">R41</text>
<text x="338.8" y="242.3">SS54_C432139</text>
<text x="489.4" y="240.6">10k(%0.1)</text>
<text x="537.9" y="240.9">10nF</text>
<text x="306" y="247.6">3.16k</text>
<text x="435.1" y="246.2">0.1uF</text>
<text x="460.3" y="246.2">22uF</text>
<text x="474.4" y="246.2">22uF</text>
<text x="489.4" y="251.6">R8</text>
<text x="522.3" y="249.3">SS54_C432139</text>
<text x="522.3" y="246.2">D18</text>
<text x="265.8" y="253.2" transform="rotate(-90 265.8 253.2)">220uF/16V</text>
<text x="489.4" y="254.7">3.16k</text>
<text x="451" y="260.2" transform="rotate(-90 451 260.2)">220uF/16V</text>
<text x="73.9" y="279.3">RT9013-33GB</text>
<text x="73.9" y="276.2">U8</text>
<text x="340.6" y="286.7">J9J10</text>
<text x="116.2" y="292.1">D3</text>
<text x="150.1" y="288.5">J8J7</text>
<text x="409.4" y="288.5">J2J3</text>
<text x="37.2" y="304.5">C9</text>
<text x="106" y="304.1">1uF</text>
<text x="106" y="300.9">C18</text>
<text x="37.2" y="307.7">1uF</text>
<text x="128.3" y="307.6" transform="rotate(-90 128.3 307.6)">SMBJ3.3A</text>
<text x="484.4" y="334.3">KH-TYPE-C-16P</text>
<text x="484.4" y="331">USB1.1</text>
<text x="248.1" y="341.3">KH-TYPE-C-16P</text>
<text x="248.1" y="338.1">USB1.2</text>
<text x="479.3" y="340.7">LED4</text>
<text x="66.6" y="347.7">LED2</text>
<text x="479.3" y="343.9">LED-0603_R</text>
<text x="513.1" y="344.9">R39</text>
<text x="66.6" y="350.9">LED-0603_R</text>
<text x="100.3" y="352">R22</text>
<text x="513.1" y="348.1">1k</text>
<text x="100.3" y="355.2">1k</text>
<text x="237.7" y="365.4">LED3</text>
<text x="237.7" y="368.6">LED-0603_R</text>
<text x="259.1" y="369.6">R3</text>
<text x="259.1" y="372.8">1k</text>
</g>
<g font-size="3.2" fill="#800000">
<text x="63.9" y="13.6">GND</text>
<text x="120.3" y="21.8">Adaptor_24V</text>
<text x="118.5" y="76.2">GND</text>
</g>
<g font-size="3.2" fill="#00f">
<text x="53.3" y="29.6">2</text>
<text x="53.3" y="26">1</text>
<text x="56.8" y="27.8">2</text>
<text x="56.8" y="24.3">1</text>
<text x="460.1" y="47.2">5</text>
<text x="460.1" y="43.7">9</text>
<text x="463.6" y="45.4">PAD</text>
<text x="483.6" y="47.2">4</text>
<text x="463.6" y="49">EN</text>
<text x="477.6" y="52.5">NC</text>
<text x="478.1" y="49">FB</text>
<text x="483.6" y="50.7">3</text>
<text x="460.1" y="54.3">7</text>
<text x="460.1" y="57.8">8</text>
<text x="463.6" y="56">VIN</text>
<text x="463.6" y="59.5">SW</text>
<text x="473" y="59.5">BOOT</text>
<text x="477.6" y="56">NC</text>
<text x="483.6" y="57.8">1</text>
<text x="483.6" y="54.3">2</text>
<text x="66.9" y="138.9">1</text>
<text x="71.4" y="140.3">VIN</text>
<text x="78.7" y="143.9">VOUT</text>
<text x="90.1" y="142.5">5</text>
<text x="66.9" y="146">2</text>
<text x="71.4" y="147.4">GND</text>
<text x="90.1" y="149.5">4</text>
<text x="66.9" y="153">3</text>
<text x="71.4" y="154.4">EN</text>
<text x="83" y="150.9">NC</text>
<text x="336.6" y="207.7">5</text>
<text x="336.6" y="204.2">9</text>
<text x="340.1" y="209.5">EN</text>
<text x="340.1" y="206">PAD</text>
<text x="354.7" y="209.5">FB</text>
<text x="360.2" y="207.7">4</text>
<text x="336.6" y="214.8">7</text>
<text x="354.1" y="213">NC</text>
<text x="360.2" y="214.8">2</text>
<text x="360.2" y="211.2">3</text>
<text x="520.1" y="214.8">5</text>
<text x="520.1" y="211.2">9</text>
<text x="523.6" y="213">PAD</text>
<text x="543.6" y="214.8">4</text>
<text x="336.6" y="218.3">8</text>
<text x="340.1" y="216.5">VIN</text>
<text x="340.1" y="220.1">SW</text>
<text x="349.5" y="220.1">BOOT</text>
<text x="354.1" y="216.5">NC</text>
<text x="360.2" y="218.3">1</text>
<text x="520.1" y="221.8">7</text>
<text x="523.6" y="216.5">EN</text>
<text x="537.5" y="220.1">NC</text>
<text x="538.1" y="216.5">FB</text>
<text x="543.6" y="221.8">2</text>
<text x="543.6" y="218.3">3</text>
<text x="520.1" y="225.4">8</text>
<text x="523.6" y="223.6">VIN</text>
<text x="523.6" y="227.1">SW</text>
<text x="533" y="227.1">BOOT</text>
<text x="537.5" y="223.6">NC</text>
<text x="543.6" y="225.4">1</text>
<text x="483.1" y="282" transform="rotate(-90 483.1 282)">4</text>
<text x="486.6" y="282" transform="rotate(-90 486.6 282)">3</text>
<text x="490.1" y="282" transform="rotate(-90 490.1 282)">2</text>
<text x="493.7" y="282" transform="rotate(-90 493.7 282)">1</text>
<text x="63.4" y="283.6">1</text>
<text x="67.9" y="285">VIN</text>
<text x="86.6" y="287.1">5</text>
<text x="484.9" y="287.4" transform="rotate(-90 484.9 287.4)">EP</text>
<text x="488.4" y="287.4" transform="rotate(-90 488.4 287.4)">EP</text>
<text x="491.9" y="287.4" transform="rotate(-90 491.9 287.4)">EP</text>
<text x="495.4" y="287.4" transform="rotate(-90 495.4 287.4)">EP</text>
<text x="63.4" y="290.6">2</text>
<text x="67.9" y="292">GND</text>
<text x="75.2" y="288.5">VOUT</text>
<text x="246.7" y="289" transform="rotate(-90 246.7 289)">4</text>
<text x="250.3" y="289" transform="rotate(-90 250.3 289)">3</text>
<text x="253.8" y="289" transform="rotate(-90 253.8 289)">2</text>
<text x="257.3" y="289" transform="rotate(-90 257.3 289)">1</text>
<text x="468.5" y="288.9">B1</text>
<text x="474.2" y="290.6">GND</text>
<text x="496" y="290.6">GND</text>
<text x="504.8" y="288.9">A12</text>
<text x="63.4" y="297.7">3</text>
<text x="67.9" y="299.1">EN</text>
<text x="79.5" y="295.6">NC</text>
<text x="86.6" y="294.1">4</text>
<text x="231.9" y="295.9">D1</text>
<text x="237.8" y="297.7">GND</text>
<text x="248.5" y="294.4" transform="rotate(-90 248.5 294.4)">EP</text>
<text x="252" y="294.4" transform="rotate(-90 252 294.4)">EP</text>
<text x="255.6" y="294.4" transform="rotate(-90 255.6 294.4)">EP</text>
<text x="259.1" y="294.4" transform="rotate(-90 259.1 294.4)">EP</text>
<text x="259.7" y="297.7">GND</text>
<text x="268.4" y="295.9">C12</text>
<text x="468.5" y="299.4">B5</text>
<text x="468.5" y="295.9">B4</text>
<text x="474.2" y="297.7">VBUS</text>
<text x="494.5" y="297.7">VBUS</text>
<text x="504.8" y="295.9">A9</text>
<text x="504.8" y="299.4">A8</text>
<text x="231.9" y="303">D4</text>
<text x="237.8" y="304.7">VBUS1</text>
<text x="256.1" y="304.7">VBUS1</text>
<text x="268.4" y="303">C9</text>
<text x="468.5" y="303">B6</text>
<text x="474.2" y="304.7">DP2</text>
<text x="474.2" y="301.2">CC2</text>
<text x="494.6" y="301.2">SUB1</text>
<text x="496.5" y="304.7">DN1</text>
<text x="504.8" y="303">A7</text>
<text x="231.9" y="310">D6</text>
<text x="231.9" y="306.5">D5</text>
<text x="237.8" y="311.8">DP2</text>
<text x="237.8" y="308.3">CC2</text>
<text x="258.3" y="308.3">SUB1</text>
<text x="260.1" y="311.8">DN1</text>
<text x="268.4" y="306.5">C8</text>
<text x="268.4" y="310">C7</text>
<text x="468.5" y="310">B8</text>
<text x="468.5" y="306.5">B7</text>
<text x="474.2" y="311.8">SUB2</text>
<text x="474.2" y="308.3">DN2</text>
<text x="496.9" y="311.8">CC1</text>
<text x="496.9" y="308.3">DP1</text>
<text x="504.8" y="306.5">A6</text>
<text x="504.8" y="310">A5</text>
<text x="231.9" y="317.1">D8</text>
<text x="231.9" y="313.5">D7</text>
<text x="237.8" y="315.3">DN2</text>
<text x="260.6" y="315.3">DP1</text>
<text x="268.4" y="313.5">C6</text>
<text x="268.4" y="317.1">C5</text>
<text x="468.5" y="313.5">B9</text>
<text x="474.2" y="315.3">VBUS</text>
<text x="494.5" y="315.3">VBUS</text>
<text x="504.8" y="313.5">A4</text>
<text x="231.9" y="320.6">D9</text>
<text x="237.8" y="322.4">VBUS1</text>
<text x="237.8" y="318.8">SUB2</text>
<text x="256.1" y="322.4">VBUS1</text>
<text x="260.5" y="318.8">CC1</text>
<text x="268.4" y="320.6">C4</text>
<text x="466.5" y="320.6">B12</text>
<text x="474.2" y="322.4">GND</text>
<text x="496" y="322.4">GND</text>
<text x="504.8" y="320.6">A1</text>
<text x="229.8" y="327.7">D12</text>
<text x="237.8" y="329.4">GND</text>
<text x="259.7" y="329.4">GND</text>
<text x="268.4" y="327.7">C1</text>
</g>
<g font-size="3.2">
<text x="460.1" y="50.7">6</text>
<text x="463.6" y="52.5">GND</text>
<text x="336.6" y="211.2">6</text>
<text x="340.1" y="213">GND</text>
<text x="520.1" y="218.3">6</text>
<text x="523.6" y="220.1">GND</text>
<text x="152.9" y="298" transform="rotate(-90 152.9 298)">1</text>
<text x="156.4" y="298" transform="rotate(-90 156.4 298)">1</text>
<text x="343.4" y="296.3" transform="rotate(-90 343.4 296.3)">1</text>
<text x="346.9" y="296.3" transform="rotate(-90 346.9 296.3)">1</text>
<text x="412.2" y="298" transform="rotate(-90 412.2 298)">1</text>
<text x="415.7" y="298" transform="rotate(-90 415.7 298)">1</text>
</g>
<text font-size="3.1" fill="#008080" x="72.5" y="84">24V supply input with reverse-polarity protection</text>
<g font-size="2.8" fill="#00f">
<text x="437.6" y="358.5">External 5V supply indicator 2 (red)</text>
<text x="63.6" y="376.1">3.3V peripheral power indicator (red)</text>
<text x="301.8" y="374.4">External 5V supply indicator 1 (red)</text>
</g>
<text font-size="2.3" fill="#f0f" x="234.7" y="161">Input supply voltage sensing circuit</text>
<text font-size="2.3" fill="#00f" x="68.9" y="229.8">MCU power indicator (red)</text>
</svg>
